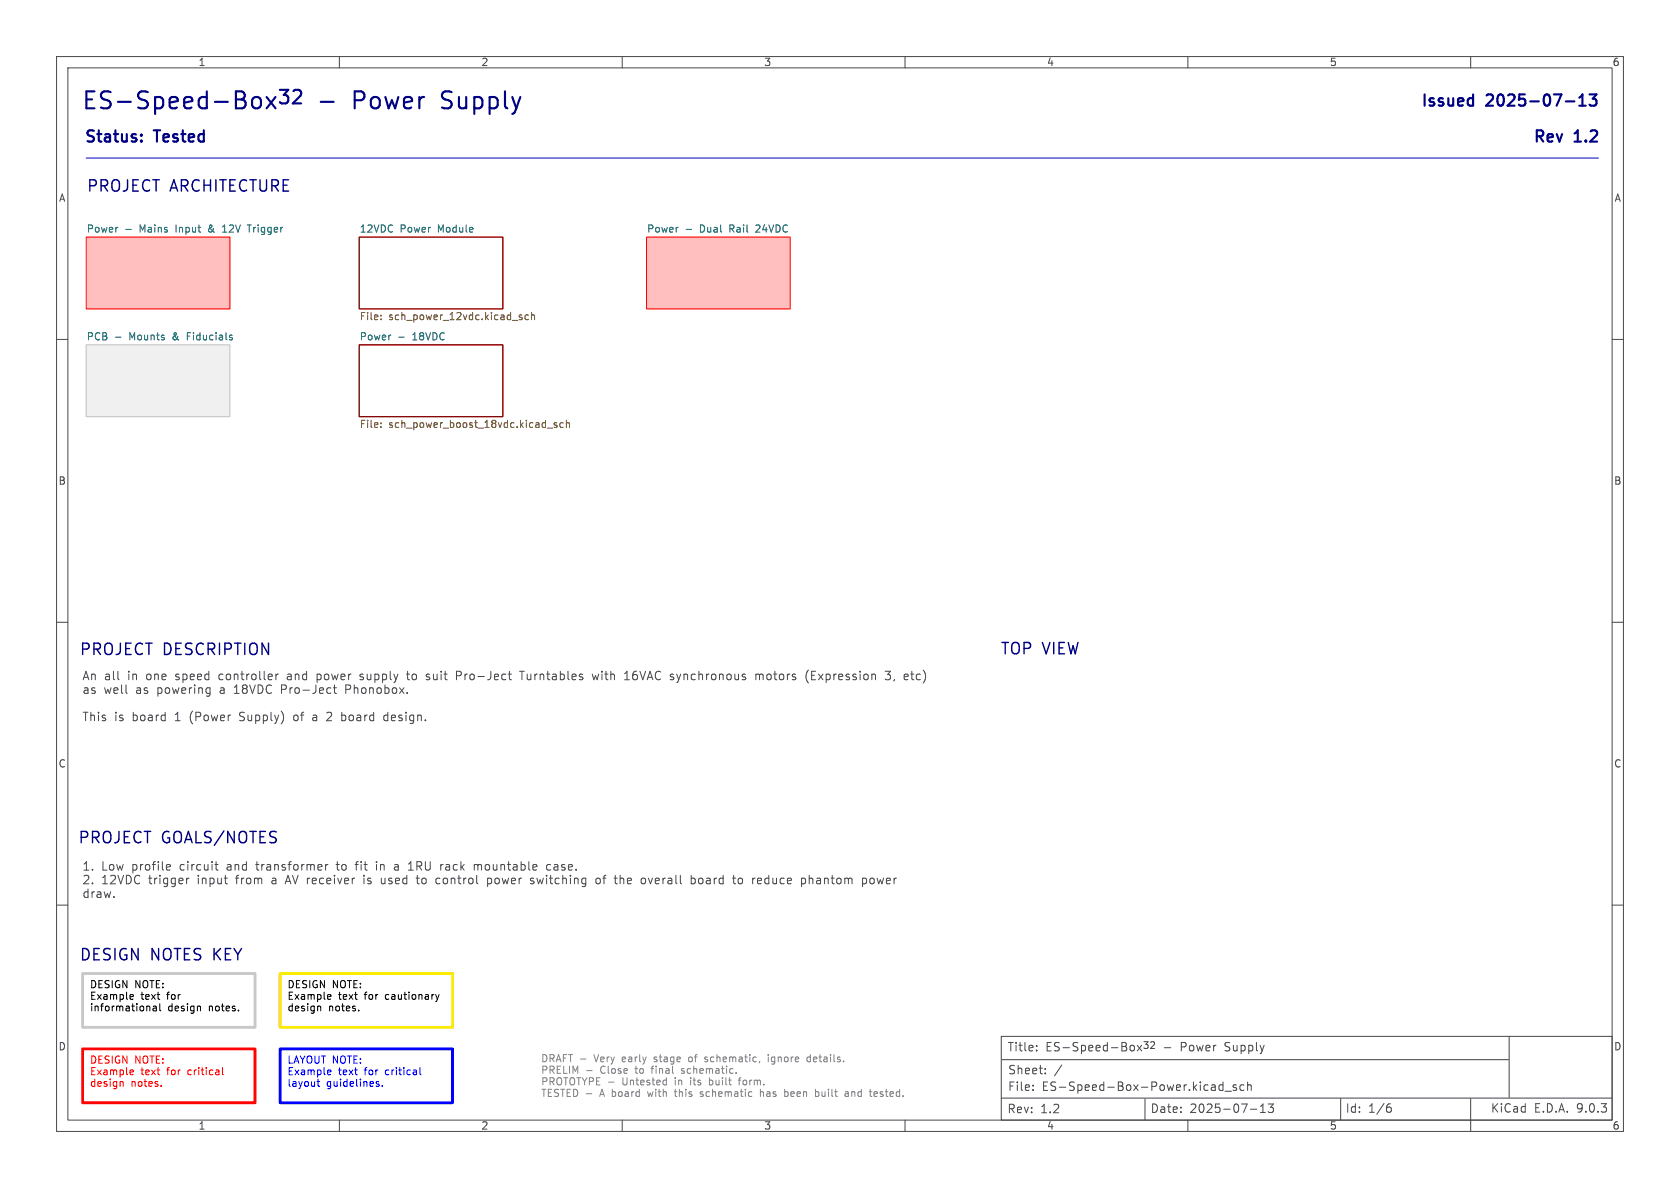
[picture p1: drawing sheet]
<svg xmlns="http://www.w3.org/2000/svg" width="297mm" height="210mm" viewBox="0 0 297 210" stroke-linecap="round" stroke-linejoin="round" font-family="sans-serif">
<g fill="none" stroke="#484848" stroke-width=".18">
<path d="M10 10h277v190h-277zM12 12h273v186h-273zM60 10v2M110 10v2M160 10v2M210 10v2M260 10v2M10 60h2M285 60h2M10 110h2M48.8 119.2v1M49.2 119.2h-.3l-.1 .2"/>
<path d="M56.1 119.2v1.5M56.2 119.2h-.1M63.8 119.2l-.2 .2 .2 .3M71.8 119.2h.6M72.1 118.7v1.2l.3 .3M75.4 119.2h.5M75.4 119.6l.5 .1M81.5 118.8l-.2-.1h-.6v1.5M81.5 119.3l-.2 .1h-.6M91.8 118.7h.9M92.3 118.7v1.5M104.7 119.2l.3 1 .3-.8 .3 .8 .2-1"/>
<path d="M110.7 118.9l.1-.2v1.5M119.6 119.2l.4 1M133.6 119.3l.5-.1 .2 .2M133.6 119.2v1M134.3 119.4l.2-.2h.3l.1 1M134.3 119.4v.8M142.9 118.4l-.2 .3M143.5 119.4h.5M144.2 118.7h-.7v1.5h.7M156.5 118.7h.9l-.5 .5 .4 .2v.6l-.2 .2h-.4l-.2-.2M161 119.2h.6M285 110h2"/>
<path d="M37.1 121.6v1.2l-.1 .2M37.1 122.5l-.1 .1M55.3 126.9v.4M56.1 120.1l.1 .1M58 125.9l-.2 .2M58.6 126.6l-.9 .8h.9M59.1 121.1v1.3l.4 .2M60.4 127.3l.4 .1M60.8 126.4l-.4 .1M61.1 121.1v1.5M61.1 121.9h.6M63.6 120.1l.5 .1"/>
<path d="M68.4 126.4l-.4 .1-.2 .2 .1 .6 .5 .1M75.3 120.1h.6M110.4 120.2h.9M119.8 120.5l-.2 .2M142.7 120.4l.2 .3M158.1 120.1l-.1 .3M161.3 120.1l.3 .1M20.1 158.5v.1M29.6 152.8l.5 .1v.3l-.7 .1M30.1 153.7l-.5 .1M33.4 155.2l-.3 .1-.1 .2M38 152.8h.6"/>
<path d="M38.2 152.3v1.3l.4 .2M57.6 152.8v1M58 152.8l-.3 .1-.1 .2M62.8 152.8h.5M64.3 155.2v1M66.6 152.3v.2M66.6 152.8v1M67.4 155.2v.8l.1 .2h.3M69.8 152.9h.5l.1 .9M70.4 153.2h-.5a.29 .29 0 0 0-.2 .3 .29 .29 0 0 0 .2 .3l.5-.1M72.2 153.8h.9M72.2 152.7l.4-.4v1.5"/>
<path d="M73.6 155.2h.5M73.8 154.7v1.3l.3 .2M77.2 155.3h.6M77.2 156.2h.6M78.3 152.8l-.2 .1M83.8 153l.5-.2 .2 .2M84.5 153v.8M84.7 152.8l-.2 .2M86.2 155.3l.4-.1 .3 .3v.4l-.1 .3h-.6M86.2 155.2v1.5M94 155.2l.3 .1M94 155.7l.3 .1 .1 .2-.2 .2h-.3"/>
<path d="M97.3 152.9l-.4-.1-.3 .3v.4l.2 .2h.5M105.5 155.3l.3-.1 .3 .3v.4l-.3 .3h-.3l-.2-.3v-.4zM109.6 154.7v1.5M110.1 155.2l-.5 .2M114.6 155.2l.4 1M122.2 155.3l.4-.1 .3 .3v.4l-.1 .3h-.6M124 155.2l-.4 .1-.1 .2 .1 .6 .4 .1M130.6 155.3l.4-.1 .3 .3v.4l-.3 .3h-.4l-.1-.3v-.4zM134.4 155.2l.2 .4-.7 .1M134.6 156.2h-.2M143.1 155.4l.2-.2 .3 .1 .1 .9M143.1 154.7v1.5"/>
<path d="M153.1 155.3l.1 .2v.4l-.1 .3M153.9 155.3l.4-.1 .3 .3v.4l-.3 .3h-.4l-.1-.3v-.4zM10 160h2M285 160h2M60 198v2M110 198v2M160 198v2M177 194.1h108M177 183.2h108v14.8h-108zM177.2 187.3h89.5M182.6 192.6v.2M182.6 191.8v.2"/>
<path d="M183.3 185.6v.2M183.3 184.9v.1M184.8 189.7v.1M184.8 188.9v.1M187.7 188.3l-1.3 1.9M202.4 194.3v3.7M203.9 184.1l.2 .3v.3l-.7 .6h.7M210 198v2M216.2 191.3v1.5M216.2 191.8h-.4l-.3 .2v.5l.1 .2h.6M216.6 192.9h1.1M218.6 191.8h-.4l-.2 .2 .1 .2 .5 .1v.4h-.6"/>
<path d="M219.9 191.8h-.4l-.3 .2v.5l.1 .2h.6M220.6 191.9l.2-.1h.3l.1 1M220.6 191.3v1.5M221.1 196.1h1.1M222.8 196.7h.9M222.8 195.6l.5-.4v1.5M224.2 195.2h.9l-.5 .5 .5 .2v.6l-.3 .2h-.4l-.2-.2M237 194.2v3.8M245.4 195.7l.4 .1 .2 .2-.1 .5-.5 .1M245.8 195.1l-.4 .1M260 194.2v5.8M266.8 183.2v10.8"/>
</g>
<g fill="#ffbfbf" stroke="#ffbfbf" stroke-width=".18">
<path d="M114.3 41.9h25.4v12.7h-25.4z"/>
<path d="M15.2 41.9h25.4v12.7h-25.4z"/>
</g>
<path d="M63.5 41.9h25.4v12.7h-25.4zM63.5 61h25.4v12.7h-25.4z" fill="none" stroke="#840000" stroke-width=".18"/>
<path d="M15.2 61h25.4v12.7h-25.4z" fill="#f0f0f0" stroke="#f0f0f0" stroke-width=".18"/>
<path d="M15.2 41.9h25.4v12.7h-25.4zM114.3 41.9h25.4v12.7h-25.4zM21.8 191.4v.6M23.2 189.1l.3 .1 .1 .2-.6 .2M23.5 189.9l-.3 .1M28.5 191.9v.1M39.3 188.7v1.1l.2 .2" fill="none" stroke="#f00" stroke-width=".18"/>
<path d="M39.6 39.9l-.3 .2M43.7 39.8h.7M44.1 39.8v1.2M20.4 59.6h1M22.2 40.6h1M39.3 41h.8M41 59.7v.3M70.5 59.6h1M121.3 40.6h1" fill="none" stroke="#006464" stroke-width=".18"/>
<g fill="none" stroke="#725600" stroke-width=".18">
<path d="M67.3 56.4v.1M67.3 55.7v.2M91.8 55.9l.5 .4-.2 .2h-.3M92.3 55.7h-.3l-.2 .2M93.4 55.7h-.3l-.3 .2 .1 .6h.5M94 55.8l.1-.1h.3l.1 .8M94 55.2v1.3M67.3 74.8v.1M67.3 75.4v.2M96.7 75.7h1M98.4 74.8l-.3-.1-.1 .2v.2l.4 .1v.3h-.4M99.6 74.8l-.4-.1-.2 .3 .1 .5h.5"/>
<path d="M100.1 74.8l.2-.1 .3 .1 .1 .8M100.1 74.3v1.3"/>
</g>
<path d="M15.2 61h25.4v12.7h-25.4z" fill="none" stroke="#c2c2c2" stroke-width=".18"/>
<path d="M15.2 27.9h267.4" fill="none" stroke="#0000c2" stroke-width=".18"/>
<g fill="none" stroke="#000084" stroke-width=".38">
<path d="M52.2 15.9h.6a.65 .65 0 0 1 .3 1l-1.3 1.4h1.4M56.7 18h2.3M259.9 17.4h.5M260.4 16.7v2M260.4 18.6l-.5 .1M276.8 17.9h1.5M279.2 18.7h1.1M279.2 17.3l.6-.6v2M281 16.7h1.2l-.6 .7a.54 .54 0 0 1 .6 .4v.5l-.2 .3-.7 .1-.3-.2M25 24.8l.1 .1-.1 .1M25 24.8l-.1 .1 .1 .1M25 23.8v.2"/>
<path d="M25 24.8v.2M25 23.8l.1 .1-.1 .1M25 23.8l-.1 .1 .1 .1"/>
</g>
<path d="M14.6 185.4h30.5v9.5h-30.5z" fill="none" stroke="#f00" stroke-width=".5"/>
<path d="M14.6 172.1h30.5v9.5h-30.5z" fill="none" stroke="#c8c8c8" stroke-width=".5"/>
<g fill="none" stroke="#000" stroke-width=".18">
<path d="M23.2 175.8l.3 .1 .1 .2-.6 .1M23.5 176.6l-.3 .1M26.4 177.9l.1 .8M27.1 177.9h.5v.8M27.6 178.2h-.4l-.2 .2 .2 .3 .4-.1M28.2 177.4v1.1l.2 .2M35.4 177.9v.8M56.7 178v.7M58.1 175.8l.4 .1v.2l-.6 .1M58.5 176.6l-.4 .1M63.4 178.6v.1M77 175.8l.3 .9"/>
<path d="M77.3 176.7l-.2 .3M77.6 175.8l-.3 .9"/>
</g>
<g fill="none" stroke="#848484" stroke-width=".18">
<path d="M102.6 187.2h1M103.7 193.3h.9M103.7 189.3h1M107.6 191.3h.9M117.7 190.9l.1 .1M117.8 190.5v1.3M117.8 191.7l-.1 .1M119.2 193h.5M119.4 192.6v1.2M120.5 189.7h.1M120.5 189.1l.1 .2M121.9 186.9l-.2 .2 .2 .5"/>
<path d="M123.8 193.8h.4M124.2 193l-.4 .2v.1l.4 .1M124.6 187.6l.3 .1M124.9 186.8l-.3 .2v.2l.3 .1M125.4 191.7l.1 .1M125.4 190.5v1.3M125.5 190.9l-.1 .1M130.1 189.6v.1M130.5 190.9h.5M131 190.5l-.3 .2v1.1M134.4 193.1l.4-.1 .2 .2M134.4 192.6v1.2"/>
<path d="M135.8 186.4v.1M135.8 186.8v.9M138.8 193h.4l.1 .2v.5l-.5 .1M143.3 186.9l-.4-.1-.2 .3 .1 .5h.5M143.3 186.4v1.3M144.3 193h.4l.1 .2-.1 .5-.4 .1M149.4 193.6l.2 .2h.4M149.4 193h.5l.1 .8M150 193.3h-.4l-.2 .2M154.5 193.2l.2-.2h.2l.2 .2M154.5 193.6l.2 .2h.4M155.1 193.3l-.6 .1"/>
</g>
<path d="M49.5 172.1h30.5v9.5h-30.5z" fill="none" stroke="#faec00" stroke-width=".5"/>
<path d="M49.5 185.4h30.5v9.5h-30.5z" fill="none" stroke="#00f" stroke-width=".5"/>
<path d="M56.2 190.8v1.1l.3 .1M58.1 189.1l.4 .1v.2l-.6 .2M58.5 189.9l-.4 .1M66.6 191.6l.4 .2v.2h-.4M66.6 191.2h.4M67.6 191.9v.1M74.2 188.7v1.1l.2 .2" fill="none" stroke="#00f" stroke-width=".18"/>
<g font-size="4.2" fill="#000084">
<text x="14.3" y="19.8">ES-Speed-Box^{32}</text>
<text x="62.8" y="19.8">Power</text>
<text x="78.9" y="19.8">Supply</text>
</g>
<g font-size="2.8" fill="#000084">
<text x="250.9" y="19.3">Issued</text>
<text x="262.7" y="19.3">2025-07-13</text>
<text x="14.8" y="25.7">Status:</text>
<text x="27.5" y="25.7">Tested</text>
<text x="270.7" y="25.7">Rev</text>
<text x="278.2" y="25.7">1.2</text>
<text x="15.2" y="34">PROJECT ARCHITECTURE</text>
<text x="14" y="116">PROJECT DESCRIPTION</text>
<text x="176.8" y="115.8">TOP VIEW</text>
<text x="13.7" y="149.2">PROJECT GOALS/NOTES</text>
<text x="14" y="169.9">DESIGN</text>
<text x="26.6" y="169.9">NOTES KEY</text>
</g>
<g font-size="2.1" fill="#484848">
<text x="14.5" y="120.6">An all</text>
<text x="14.5" y="123">as</text>
<text x="18.3" y="123">well</text>
<text x="22.6" y="120.6">in</text>
<text x="24.1" y="123">as</text>
<text x="26" y="120.6">one</text>
<text x="27.9" y="123">powering</text>
<text x="31.3" y="120.6">speed</text>
<text x="39.1" y="120.6">controller</text>
<text x="39.2" y="123">a</text>
<text x="41.8" y="123">18VDC</text>
<text x="50.3" y="123">Pro-Ject</text>
<text x="51.3" y="120.6">and</text>
<text x="56.7" y="120.6">power</text>
<text x="61.8" y="123">Phonobox.</text>
<text x="64.5" y="120.6">supply</text>
<text x="73" y="120.6">to</text>
<text x="76.5" y="120.6">suit</text>
<text x="82" y="120.6">Pro-Ject</text>
<text x="93.5" y="120.6">Turntables</text>
<text x="106.4" y="120.6">with</text>
<text x="112.2" y="120.6">16VAC</text>
<text x="120.5" y="120.6">synchronous</text>
<text x="135.7" y="120.6">motors</text>
<text x="144.7" y="120.6">(Expression</text>
<text x="159" y="120.6">3,</text>
<text x="162.4" y="120.6">etc)</text>
<text x="14.5" y="127.8">This</text>
<text x="20.2" y="127.8">is</text>
<text x="23.4" y="127.8">board</text>
<text x="31.1" y="127.8">1</text>
<text x="33.8" y="127.8">(Power</text>
<text x="42.7" y="127.8">Supply)</text>
<text x="52.5" y="127.8">of</text>
<text x="56" y="127.8">a</text>
<text x="58.6" y="127.8">2</text>
<text x="61.4" y="127.8">board</text>
<text x="69" y="127.8">design.</text>
<text x="14.5" y="154.2">1.</text>
<text x="17.9" y="154.2">Low</text>
<text x="23.3" y="154.2">profile</text>
<text x="31.9" y="154.2">circuit</text>
<text x="40.4" y="154.2">and</text>
<text x="45.7" y="154.2">transformer</text>
<text x="60.1" y="154.2">to</text>
<text x="63.6" y="154.2">fit</text>
<text x="67.4" y="154.2">in</text>
<text x="73.4" y="154.2">1RU</text>
<text x="79.2" y="154.2">rack</text>
<text x="85.3" y="154.2">mountable</text>
<text x="98.3" y="154.2">case.</text>
<text x="14.5" y="156.6">2.</text>
<text x="14.5" y="159">draw.</text>
<text x="17.9" y="156.6">12VDC</text>
<text x="26.3" y="156.6">trigger</text>
<text x="35.1" y="156.6">input</text>
<text x="42" y="156.6">from</text>
<text x="48.5" y="156.6">a</text>
<text x="51.1" y="156.6">AV receiver</text>
<text x="65.1" y="156.6">is</text>
<text x="68.4" y="156.6">used</text>
<text x="74.9" y="156.6">to</text>
<text x="78.4" y="156.6">control</text>
<text x="87.6" y="156.6">power</text>
<text x="95.4" y="156.6">switching</text>
<text x="107.2" y="156.6">of</text>
<text x="110.7" y="156.6">the</text>
<text x="115.5" y="156.6">overall</text>
<text x="124.4" y="156.6">board</text>
<text x="132.1" y="156.6">to</text>
<text x="135.6" y="156.6">reduce</text>
<text x="144.4" y="156.6">phantom</text>
<text x="155.3" y="156.6">power</text>
<text x="178" y="186.1">Title:</text>
<text x="178.1" y="190.1">Sheet:</text>
<text x="184.8" y="186.1">ES-Speed-Box^{32}</text>
<text x="205.7" y="186.1">-</text>
<text x="208.9" y="186.1">Power</text>
<text x="216.8" y="186.1">Supply</text>
<text x="178" y="197">Rev:</text>
<text x="178.1" y="193.1">File:</text>
<text x="183.9" y="197">1.2</text>
<text x="184.2" y="193.1">ES-Speed-Box-Power.kicad_sch</text>
<text x="203.3" y="196.9">Date:</text>
<text x="210.3" y="196.9">2025-07-13</text>
<text x="237.8" y="196.9">Id:</text>
<text x="241.9" y="196.9">1/6</text>
<text x="263.5" y="196.9">KiCad</text>
<text x="271.2" y="196.9">E.D.A.</text>
<text x="278.8" y="196.9">9.0.3</text>
</g>
<g font-size="1.8" fill="#484848">
<text x="35" y="11.9">1</text>
<text x="85" y="11.9">2</text>
<text x="135" y="11.9">3</text>
<text x="185" y="11.9">4</text>
<text x="235" y="11.9">5</text>
<text x="285" y="11.9">6</text>
<text x="10.3" y="35.9">A</text>
<text x="285.3" y="35.9">A</text>
<text x="10.3" y="85.9">B</text>
<text x="285.3" y="85.9">B</text>
<text x="10.3" y="135.9">C</text>
<text x="285.3" y="135.9">C</text>
<text x="10.3" y="185.9">D</text>
<text x="285.3" y="185.9">D</text>
<text x="35" y="199.9">1</text>
<text x="85" y="199.9">2</text>
<text x="135" y="199.9">3</text>
<text x="185" y="199.9">4</text>
<text x="235" y="199.9">5</text>
<text x="285" y="199.9">6</text>
</g>
<g font-size="1.8" fill="#006464">
<text x="15.2" y="41.2">Power</text>
<text x="24.8" y="41.2">Mains</text>
<text x="31.3" y="41.2">Input</text>
<text x="37.3" y="41.2">&amp;</text>
<text x="40" y="41.2">12V</text>
<text x="44.7" y="41.2">Trigger</text>
<text x="63.5" y="41.2">12VDC</text>
<text x="70.7" y="41.2">Power</text>
<text x="77.5" y="41.2">Module</text>
<text x="114.3" y="41.2">Power</text>
<text x="123.8" y="41.2">Dual</text>
<text x="129.2" y="41.2">Rail</text>
<text x="134.1" y="41.2">24VDC</text>
<text x="15.2" y="60.2">PCB</text>
<text x="23" y="60.2">Mounts</text>
<text x="30.8" y="60.2">&amp;</text>
<text x="33.5" y="60.2">Fiducials</text>
<text x="63.5" y="60.2">Power</text>
<text x="73" y="60.2">18VDC</text>
</g>
<g font-size="1.8" fill="#725600">
<text x="63.5" y="56.9">File:</text>
<text x="68.7" y="56.9">sch_power_12vdc.kicad_sch</text>
<text x="63.5" y="76">File:</text>
<text x="68.7" y="76">sch_power_boost_18vdc.kicad_sch</text>
</g>
<g font-size="1.8">
<text x="15.8" y="175">DESIGN NOTE:</text>
<text x="15.8" y="177.1">Example</text>
<text x="15.8" y="179.1">informational</text>
<text x="24.9" y="177.1">text</text>
<text x="29.6" y="177.1">for</text>
<text x="29.7" y="179.1">design</text>
<text x="37" y="179.1">notes.</text>
<text x="50.7" y="175">DESIGN NOTE:</text>
<text x="50.7" y="177.1">Example</text>
<text x="50.7" y="179.1">design</text>
<text x="58.1" y="179.1">notes.</text>
<text x="59.8" y="177.1">text</text>
<text x="64.6" y="177.1">for</text>
<text x="68.4" y="177.1">cautionary</text>
</g>
<g font-size="1.8" fill="#f00">
<text x="15.8" y="188.4">DESIGN</text>
<text x="15.8" y="190.4">Example</text>
<text x="23.8" y="188.4">NOTE:</text>
<text x="24.9" y="190.4">text</text>
<text x="29.7" y="190.4">for</text>
<text x="33.5" y="190.4">critical</text>
<text x="15.8" y="192.5">design</text>
<text x="23.2" y="192.5">notes.</text>
</g>
<g font-size="1.8" fill="#00f">
<text x="50.7" y="188.4">LAYOUT NOTE:</text>
<text x="50.7" y="190.4">Example</text>
<text x="59.8" y="190.4">text</text>
<text x="64.6" y="190.4">for</text>
<text x="68.5" y="190.4">critical</text>
<text x="50.7" y="192.5">layout</text>
<text x="57.7" y="192.5">guidelines.</text>
</g>
<g font-size="1.8" fill="#848484">
<text x="95.6" y="188.1">DRAFT -</text>
<text x="95.6" y="190.1">PRELIM</text>
<text x="105.2" y="188.1">Very</text>
<text x="106.3" y="190.1">Close</text>
<text x="110.3" y="188.1">early</text>
<text x="112.6" y="190.1">to</text>
<text x="115.7" y="190.1">final</text>
<text x="116.1" y="188.1">stage</text>
<text x="121.1" y="190.1">schematic.</text>
<text x="122.4" y="188.1">of</text>
<text x="125.5" y="188.1">schematic,</text>
<text x="136.8" y="188.1">ignore</text>
<text x="143.9" y="188.1">details.</text>
<text x="95.6" y="192.2">PROTOTYPE -</text>
<text x="95.6" y="194.2">TESTED -</text>
<text x="106.2" y="194.2">A board</text>
<text x="110.1" y="192.2">Untested</text>
<text x="115" y="194.2">with</text>
<text x="119.6" y="192.2">in</text>
<text x="120" y="194.2">this</text>
<text x="122.5" y="192.2">its</text>
<text x="124.7" y="194.2">schematic</text>
<text x="126" y="192.2">built</text>
<text x="131.5" y="192.2">form.</text>
<text x="135.5" y="194.2">has</text>
<text x="139.9" y="194.2">been</text>
<text x="145.6" y="194.2">built</text>
<text x="151.1" y="194.2">and</text>
<text x="155.7" y="194.2">tested.</text>
</g>
</svg>
